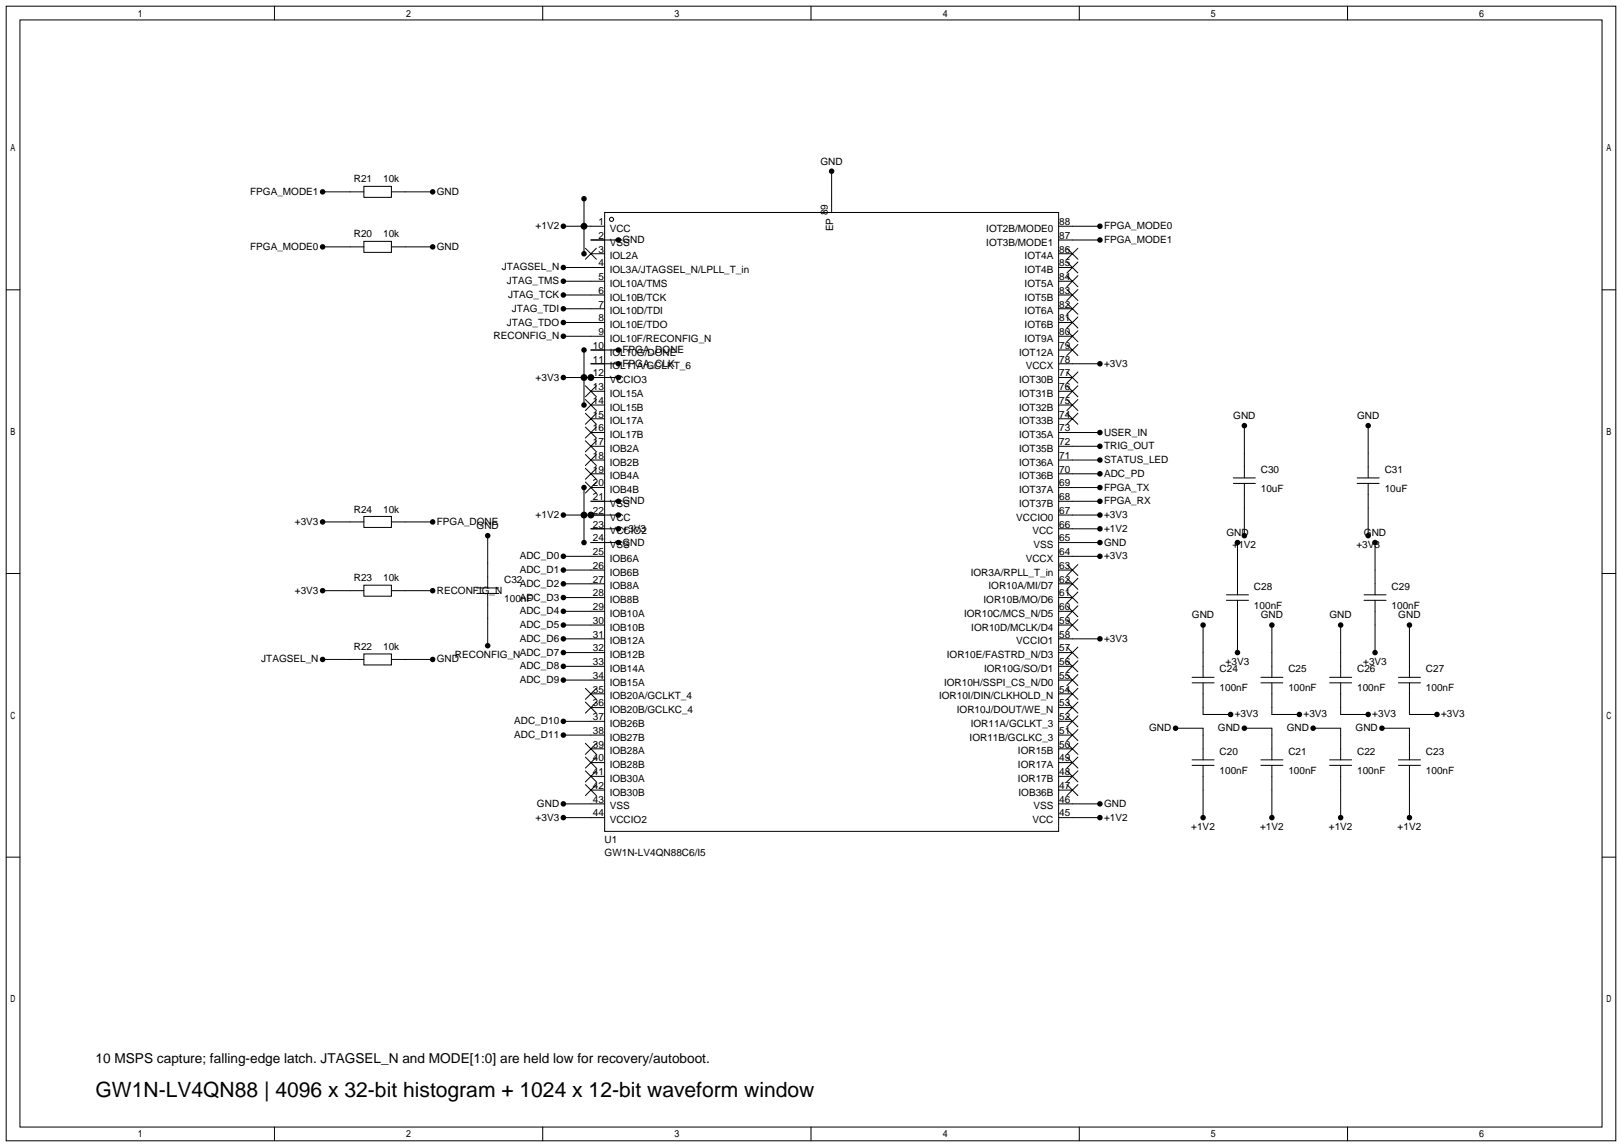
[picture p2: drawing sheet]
<svg xmlns="http://www.w3.org/2000/svg" width="299mm" height="212mm" viewBox="0 0 299 212" stroke-linecap="round" stroke-linejoin="round" font-family="sans-serif">
<g fill="none" stroke="#000" stroke-width=".18">
<path d="M1.1 1.1h297.2v209.6h-297.2zM3.7 3.7h292.1v204.5h-292.1zM50.7 1.1v2.6M100.2 1.1v2.6M149.7 1.1v2.6M199.3 1.1v2.6M248.8 1.1v2.6M59.6 35.4h7.6M67.2 34.4h5.1v2h-5.1zM72.3 35.4h7.6M107.8 36.7v10.2M111.6 39.2h83.9v114.3h-83.9z"/>
<path d="M153.5 31.6v7.6M1.1 53.5h2.6M59.6 45.6h7.6M67.2 44.6h5.1v2h-5.1zM72.3 45.6h7.6M104 41.8h7.6M104 49.4h7.6M104 51.9h7.6M104 54.5h7.6M104 57h7.6M104 59.6h7.6M108.1 45.8l2 2.1"/>
<path d="M109.1 44.3h5.1M109.1 46.9h2.5M110.1 45.8l-2 2.1M195.5 41.8h7.6M195.5 44.3h7.6M195.5 46.9h2.5M195.5 49.4h2.5M195.5 51.9h2.5M195.5 54.5h2.5M195.5 57h2.5M195.5 59.6h2.5M197 58.5l2 2.1"/>
<path d="M197 56l2 2M197 53.5l2 2M197 50.9l2 2.1M197 48.4l2 2M197 45.8l2 2.1M199 48.4l-2 2M199 50.9l-2 2.1M199 53.5l-2 2M199 56l-2 2M199 58.5l-2 2.1M199 45.8l-2 2.1M295.8 53.5h2.5"/>
<path d="M104 62.1h7.6M104 69.7h10.2M107.8 64.6v10.2M108.1 71.2l2 2.1M108.1 73.8l2 2M108.1 76.3l2 2.1M108.1 78.9l2 2M109.1 64.6h5.1M109.1 67.2h5.1M109.1 72.3h2.5M109.1 74.8h2.5M109.1 77.3h2.5"/>
<path d="M109.1 79.9h2.5M110.1 71.2l-2 2.1M110.1 73.8l-2 2M110.1 76.3l-2 2.1M110.1 78.9l-2 2M195.5 62.1h2.5M195.5 64.6h2.5M195.5 67.2h7.6M195.5 69.7h2.5M195.5 72.3h2.5M195.5 74.8h2.5M195.5 77.3h2.5"/>
<path d="M195.5 79.9h7.6M197 76.3l2 2.1M197 73.8l2 2M197 71.2l2 2.1M197 68.7l2 2M197 63.6l2 2.1M197 61.1l2 2M199 76.3l-2 2.1M199 73.8l-2 2M199 71.2l-2 2.1M199 68.7l-2 2M199 63.6l-2 2.1"/>
<path d="M199 61.1l-2 2M229.7 78.6v9.7M252.6 78.6v9.7M59.6 96.4h7.6M67.2 95.4h5.1v2h-5.1zM72.3 96.4h7.6M90 98.9v9.7M104 95.1h10.2M107.8 90v10.2M108.1 81.4l2 2M108.1 83.9l2 2.1M108.1 86.5l2 2"/>
<path d="M108.1 89l2 2.1M109.1 82.4h2.5M109.1 85h2.5M109.1 87.5h2.5M109.1 90h2.5M109.1 92.6h5.1M109.1 97.7h5.1M110.1 81.4l-2 2M110.1 83.9l-2 2.1M110.1 86.5l-2 2M110.1 89l-2 2.1M195.5 82.4h7.6"/>
<path d="M195.5 85h7.6M195.5 87.5h7.6M195.5 90h7.6M195.5 92.6h7.6M195.5 95.1h7.6M195.5 97.7h7.6M227.7 89.3h4.1M227.7 88.3h4.1M229.7 89.3v9.6M250.6 89.3h4M250.6 88.3h4M252.6 89.3v9.6"/>
<path d="M1.1 105.9h2.6M59.6 109.1h7.6M67.2 108.1h5.1v2h-5.1zM72.3 109.1h7.6M88 109.6h4.1M88 108.6h4.1M90 109.6v9.7M104 102.7h7.6M104 105.3h7.6M104 107.8h7.6M104 110.4h7.6M104 112.9h7.6"/>
<path d="M104 115.4h7.6M104 118h7.6M109.1 100.2h5.1M195.5 100.2h7.6M195.5 102.7h7.6M195.5 105.3h2.5M195.5 107.8h2.5M195.5 110.4h2.5M195.5 112.9h2.5M195.5 115.4h2.5M195.5 118h7.6M197 119.5l2 2"/>
<path d="M197 114.4l2 2.1M197 111.9l2 2M197 109.3l2 2.1M197 106.8l2 2M197 104.3l2 2M199 119.5l-2 2M199 114.4l-2 2.1M199 111.9l-2 2M199 109.3l-2 2.1M199 106.8l-2 2M199 104.3l-2 2M222.1 115.4v9.7"/>
<path d="M226.4 110.9h4.1M226.4 109.9h4.1M228.5 100.2v9.7M228.5 110.9v9.6M234.8 115.4v9.7M247.5 115.4v9.7M251.8 110.9h4.1M251.8 109.9h4.1M253.9 100.2v9.7M253.9 110.9v9.6M260.2 115.4v9.7M295.8 105.9h2.5"/>
<path d="M59.6 121.8h7.6M67.2 120.8h5.1v2h-5.1zM72.3 121.8h7.6M104 120.5h7.6M104 123.1h7.6M104 125.6h7.6M104 133.2h7.6M104 135.8h7.6M108.1 127.1l2 2.1M108.1 129.7l2 2M108.1 137.3l2 2M108.1 139.8l2 2.1"/>
<path d="M109.1 128.1h2.5M109.1 130.7h2.5M109.1 138.3h2.5M110.1 127.1l-2 2.1M110.1 129.7l-2 2M110.1 137.3l-2 2M110.1 139.8l-2 2.1M195.5 120.5h2.5M195.5 123.1h2.5M195.5 125.6h2.5M195.5 128.1h2.5M195.5 130.7h2.5"/>
<path d="M195.5 133.2h2.5M195.5 135.8h2.5M195.5 138.3h2.5M197 139.8l2 2.1M197 137.3l2 2M197 134.7l2 2.1M197 132.2l2 2M197 129.7l2 2M197 127.1l2 2.1M197 124.6l2 2M197 122l2 2.1M199 139.8l-2 2.1"/>
<path d="M199 137.3l-2 2M199 134.7l-2 2.1M199 132.2l-2 2M199 129.7l-2 2M199 127.1l-2 2.1M199 124.6l-2 2M199 122l-2 2.1M217 134.5h5.1v5.8M220.1 126.1h4.1M220.1 125.1h4.1M222.1 126.1v5.9h5.1M229.7 134.5h5.1v5.8"/>
<path d="M232.8 126.1h4.1M232.8 125.1h4.1M234.8 126.1v5.9h5.1M242.4 134.5h5.1v5.8M245.5 126.1h4.1M245.5 125.1h4.1M247.5 126.1v5.9h5.1M255.1 134.5h5.1v5.8M258.2 126.1h4.1M258.2 125.1h4.1M260.2 126.1v5.9h5.1M1.1 158.3h2.6"/>
<path d="M104 148.5h7.6M104 151h7.6M108.1 142.4l2 2M108.1 144.9l2 2M109.1 140.8h2.5M109.1 143.4h2.5M109.1 145.9h2.5M110.1 142.4l-2 2M110.1 144.9l-2 2M195.5 140.8h2.5M195.5 143.4h2.5M195.5 145.9h2.5"/>
<path d="M195.5 148.5h7.6M195.5 151h7.6M197 144.9l2 2M197 142.4l2 2M199 144.9l-2 2M199 142.4l-2 2M220.1 141.4h4.1M220.1 140.3h4.1M222.1 141.4v9.6M232.8 141.4h4.1M232.8 140.3h4.1M234.8 141.4v9.6"/>
<path d="M245.5 141.4h4.1M245.5 140.3h4.1M247.5 141.4v9.6M258.2 141.4h4.1M258.2 140.3h4.1M260.2 141.4v9.6M295.8 158.3h2.5M50.7 208.2v2.5M100.2 208.2v2.5M149.7 208.2v2.5M199.3 208.2v2.5M248.8 208.2v2.5"/>
<circle cx="112.9" cy="40.5" r=".38"/>
</g>
<g fill="#000">
<circle cx="59.6" cy="35.4" r=".51"/>
<circle cx="79.9" cy="35.4" r=".51"/>
<circle cx="107.8" cy="36.7" r=".51"/>
<circle cx="153.5" cy="31.6" r=".51"/>
<circle cx="59.6" cy="45.6" r=".51"/>
<circle cx="79.9" cy="45.6" r=".51"/>
<circle cx="104" cy="57" r=".51"/>
<circle cx="104" cy="51.9" r=".51"/>
<circle cx="104" cy="54.5" r=".51"/>
<circle cx="104" cy="41.8" r=".51"/>
<circle cx="104" cy="49.4" r=".51"/>
<circle cx="104" cy="59.6" r=".51"/>
<circle cx="107.8" cy="46.9" r=".51"/>
<circle cx="107.8" cy="41.8" r=".63"/>
<circle cx="114.2" cy="44.3" r=".51"/>
<circle cx="203.1" cy="44.3" r=".51"/>
<circle cx="203.1" cy="41.8" r=".51"/>
<circle cx="104" cy="69.7" r=".51"/>
<circle cx="104" cy="62.1" r=".51"/>
<circle cx="107.8" cy="64.6" r=".51"/>
<circle cx="107.8" cy="74.8" r=".51"/>
<circle cx="107.8" cy="69.7" r=".63"/>
<circle cx="109.1" cy="69.7" r=".63"/>
<circle cx="114.2" cy="69.7" r=".51"/>
<circle cx="114.2" cy="67.2" r=".51"/>
<circle cx="114.2" cy="64.6" r=".51"/>
<circle cx="203.1" cy="67.2" r=".51"/>
<circle cx="203.1" cy="79.9" r=".51"/>
<circle cx="229.7" cy="78.6" r=".51"/>
<circle cx="252.6" cy="78.6" r=".51"/>
<circle cx="59.6" cy="96.4" r=".51"/>
<circle cx="79.9" cy="96.4" r=".51"/>
<circle cx="90" cy="98.9" r=".51"/>
<circle cx="104" cy="95.1" r=".51"/>
<circle cx="107.8" cy="90" r=".51"/>
<circle cx="107.8" cy="95.1" r=".63"/>
<circle cx="109.1" cy="95.1" r=".63"/>
<circle cx="114.2" cy="92.6" r=".51"/>
<circle cx="114.2" cy="95.1" r=".51"/>
<circle cx="114.2" cy="97.7" r=".51"/>
<circle cx="203.1" cy="95.1" r=".51"/>
<circle cx="203.1" cy="92.6" r=".51"/>
<circle cx="203.1" cy="90" r=".51"/>
<circle cx="203.1" cy="82.4" r=".51"/>
<circle cx="203.1" cy="87.5" r=".51"/>
<circle cx="203.1" cy="85" r=".51"/>
<circle cx="203.1" cy="97.7" r=".51"/>
<circle cx="229.7" cy="98.9" r=".51"/>
<circle cx="252.6" cy="98.9" r=".51"/>
<circle cx="59.6" cy="109.1" r=".51"/>
<circle cx="79.9" cy="109.1" r=".51"/>
<circle cx="90" cy="119.3" r=".51"/>
<circle cx="104" cy="107.8" r=".51"/>
<circle cx="104" cy="105.3" r=".51"/>
<circle cx="104" cy="102.7" r=".51"/>
<circle cx="104" cy="115.4" r=".51"/>
<circle cx="104" cy="118" r=".51"/>
<circle cx="104" cy="112.9" r=".51"/>
<circle cx="104" cy="110.4" r=".51"/>
<circle cx="107.8" cy="100.2" r=".51"/>
<circle cx="114.2" cy="100.2" r=".51"/>
<circle cx="203.1" cy="102.7" r=".51"/>
<circle cx="203.1" cy="118" r=".51"/>
<circle cx="203.1" cy="100.2" r=".51"/>
<circle cx="222.1" cy="115.4" r=".51"/>
<circle cx="228.5" cy="100.2" r=".51"/>
<circle cx="234.8" cy="115.4" r=".51"/>
<circle cx="247.5" cy="115.4" r=".51"/>
<circle cx="253.9" cy="100.2" r=".51"/>
<circle cx="260.2" cy="115.4" r=".51"/>
<circle cx="59.6" cy="121.8" r=".51"/>
<circle cx="79.9" cy="121.8" r=".51"/>
<circle cx="104" cy="120.5" r=".51"/>
<circle cx="104" cy="125.6" r=".51"/>
<circle cx="104" cy="135.8" r=".51"/>
<circle cx="104" cy="133.2" r=".51"/>
<circle cx="104" cy="123.1" r=".51"/>
<circle cx="217" cy="134.5" r=".51"/>
<circle cx="227.2" cy="132" r=".51"/>
<circle cx="228.5" cy="120.5" r=".51"/>
<circle cx="229.7" cy="134.5" r=".51"/>
<circle cx="239.9" cy="132" r=".51"/>
<circle cx="242.4" cy="134.5" r=".51"/>
<circle cx="252.6" cy="132" r=".51"/>
<circle cx="253.9" cy="120.5" r=".51"/>
<circle cx="255.1" cy="134.5" r=".51"/>
<circle cx="265.3" cy="132" r=".51"/>
<circle cx="104" cy="151" r=".51"/>
<circle cx="104" cy="148.5" r=".51"/>
<circle cx="203.1" cy="148.5" r=".51"/>
<circle cx="203.1" cy="151" r=".51"/>
<circle cx="222.1" cy="151" r=".51"/>
<circle cx="234.8" cy="151" r=".51"/>
<circle cx="247.5" cy="151" r=".51"/>
<circle cx="260.2" cy="151" r=".51"/>
</g>
<text font-size="3.9" x="17.7" y="202.6">GW1N-LV4QN88 | 4096 x 32-bit histogram + 1024 x 12-bit waveform window</text>
<text font-size="2.5" x="17.7" y="196.2">10 MSPS capture; falling-edge latch. JTAGSEL_N and MODE[1:0] are held low for recovery/autoboot.</text>
<g font-size="1.8">
<text x="46.2" y="36">FPGA_MODE1</text>
<text x="65.3" y="33.7">R21</text>
<text x="70.7" y="33.7">10k</text>
<text x="80.6" y="36">GND</text>
<text x="151.5" y="30.4">GND</text>
<text x="110.5" y="41.6">1</text>
<text x="152.8" y="39.7" transform="rotate(-90 152.8 39.7)">89</text>
<text x="195.6" y="41.6">88</text>
<text x="46.2" y="46.1">FPGA_MODE0</text>
<text x="65.3" y="43.9">R20</text>
<text x="70.7" y="43.9">10k</text>
<text x="80.6" y="46.1">GND</text>
<text x="98.9" y="42.3">+1V2</text>
<text x="110.5" y="44.1">2</text>
<text x="110.5" y="46.6">3</text>
<text x="112.6" y="42.8">VCC</text>
<text x="112.6" y="45.4">VSS</text>
<text x="112.6" y="47.9">IOL2A</text>
<text x="114.9" y="44.9">GND</text>
<text x="153.8" y="42.7" transform="rotate(-90 153.8 42.7)">EP</text>
<text x="182.1" y="45.4">IOT3B/MODE1</text>
<text x="182.1" y="42.8">IOT2B/MODE0</text>
<text x="189.2" y="47.9">IOT4A</text>
<text x="195.6" y="46.6">86</text>
<text x="195.6" y="44.1">87</text>
<text x="203.8" y="44.9">FPGA_MODE1</text>
<text x="203.8" y="42.3">FPGA_MODE0</text>
<text x="92.7" y="50">JTAGSEL_N</text>
<text x="93.6" y="52.5">JTAG_TMS</text>
<text x="110.5" y="49.2">4</text>
<text x="110.5" y="51.7">5</text>
<text x="112.6" y="50.4">IOL3A/JTAGSEL_N/LPLL_T_in</text>
<text x="112.6" y="53">IOL10A/TMS</text>
<text x="189.2" y="53">IOT5A</text>
<text x="189.2" y="50.4">IOT4B</text>
<text x="195.6" y="51.7">84</text>
<text x="195.6" y="49.2">85</text>
<text x="93.8" y="55">JTAG_TCK</text>
<text x="94.5" y="57.6">JTAG_TDI</text>
<text x="110.5" y="54.3">6</text>
<text x="110.5" y="56.8">7</text>
<text x="110.5" y="59.3">8</text>
<text x="112.6" y="55.5">IOL10B/TCK</text>
<text x="112.6" y="58.1">IOL10D/TDI</text>
<text x="189.2" y="58.1">IOT6A</text>
<text x="189.2" y="55.5">IOT5B</text>
<text x="195.6" y="59.3">81</text>
<text x="195.6" y="56.8">82</text>
<text x="195.6" y="54.3">83</text>
<text x="91.1" y="62.7">RECONFIG_N</text>
<text x="93.6" y="60.1">JTAG_TDO</text>
<text x="109.5" y="64.4">10</text>
<text x="110.5" y="61.9">9</text>
<text x="112.6" y="60.6">IOL10E/TDO</text>
<text x="112.6" y="63.1">IOL10F/RECONFIG_N</text>
<text x="112.6" y="65.7">IOL10G/DONE</text>
<text x="114.9" y="65.2">FPGA_DONE</text>
<text x="188.1" y="65.7">IOT12A</text>
<text x="189.2" y="63.1">IOT9A</text>
<text x="189.2" y="60.6">IOT6B</text>
<text x="195.6" y="64.4">79</text>
<text x="195.6" y="61.9">80</text>
<text x="98.9" y="70.3">+3V3</text>
<text x="109.5" y="67">11</text>
<text x="109.5" y="69.5">12</text>
<text x="112.6" y="68.2">IOL11A/GCLKT_6</text>
<text x="112.6" y="70.8">VCCIO3</text>
<text x="114.9" y="67.7">FPGA_CLK</text>
<text x="188.1" y="70.8">IOT30B</text>
<text x="189.4" y="68.2">VCCX</text>
<text x="195.6" y="69.5">77</text>
<text x="195.6" y="67">78</text>
<text x="203.8" y="67.7">+3V3</text>
<text x="109.5" y="72">13</text>
<text x="109.5" y="74.6">14</text>
<text x="109.5" y="77.1">15</text>
<text x="112.6" y="73.3">IOL15A</text>
<text x="112.6" y="75.8">IOL15B</text>
<text x="188.1" y="75.8">IOT32B</text>
<text x="188.1" y="73.3">IOT31B</text>
<text x="195.6" y="77.1">74</text>
<text x="195.6" y="74.6">75</text>
<text x="195.6" y="72">76</text>
<text x="227.7" y="77.4">GND</text>
<text x="250.5" y="77.4">GND</text>
<text x="109.5" y="79.7">16</text>
<text x="109.5" y="82.2">17</text>
<text x="112.6" y="78.4">IOL17A</text>
<text x="112.6" y="80.9">IOL17B</text>
<text x="112.6" y="83.5">IOB2A</text>
<text x="188.1" y="83.5">IOT35B</text>
<text x="188.1" y="80.9">IOT35A</text>
<text x="188.1" y="78.4">IOT33B</text>
<text x="195.6" y="82.2">72</text>
<text x="195.6" y="79.7">73</text>
<text x="203.8" y="83">TRIG_OUT</text>
<text x="203.8" y="80.4">USER_IN</text>
<text x="109.5" y="84.7">18</text>
<text x="109.5" y="87.3">19</text>
<text x="109.5" y="89.8">20</text>
<text x="112.6" y="86">IOB2B</text>
<text x="112.6" y="88.5">IOB4A</text>
<text x="188.1" y="88.5">IOT36B</text>
<text x="188.1" y="86">IOT36A</text>
<text x="195.6" y="89.8">69</text>
<text x="195.6" y="87.3">70</text>
<text x="195.6" y="84.7">71</text>
<text x="203.8" y="88.1">ADC_PD</text>
<text x="203.8" y="85.5">STATUS_LED</text>
<text x="232.8" y="87.3">C30</text>
<text x="255.7" y="87.3">C31</text>
<text x="65.3" y="94.7">R24</text>
<text x="70.7" y="94.7">10k</text>
<text x="98.9" y="95.7">+1V2</text>
<text x="109.5" y="92.4">21</text>
<text x="109.5" y="94.9">22</text>
<text x="112.6" y="91.1">IOB4B</text>
<text x="112.6" y="93.6">VSS</text>
<text x="114.9" y="93.1">GND</text>
<text x="188.1" y="93.6">IOT37B</text>
<text x="188.1" y="91.1">IOT37A</text>
<text x="195.6" y="94.9">67</text>
<text x="195.6" y="92.4">68</text>
<text x="203.8" y="95.7">+3V3</text>
<text x="203.8" y="93.1">FPGA_RX</text>
<text x="203.8" y="90.6">FPGA_TX</text>
<text x="232.8" y="90.9">10uF</text>
<text x="255.7" y="90.9">10uF</text>
<text x="54.4" y="96.9">+3V3</text>
<text x="80.6" y="96.9">FPGA_DONE</text>
<text x="88" y="97.7">GND</text>
<text x="109.5" y="97.4">23</text>
<text x="109.5" y="100">24</text>
<text x="112.6" y="96.2">VCC</text>
<text x="112.6" y="98.7">VCCIO2</text>
<text x="112.6" y="101.2">VSS</text>
<text x="114.9" y="100.8">GND</text>
<text x="114.9" y="98.2">+3V3</text>
<text x="187.6" y="96.2">VCCIO0</text>
<text x="190.6" y="98.7">VCC</text>
<text x="190.8" y="101.2">VSS</text>
<text x="195.6" y="100">65</text>
<text x="195.6" y="97.4">66</text>
<text x="203.8" y="98.2">+1V2</text>
<text x="203.8" y="100.8">GND</text>
<text x="226.4" y="99">GND</text>
<text x="227.6" y="101.3">+1V2</text>
<text x="250.4" y="101.3">+3V3</text>
<text x="251.8" y="99">GND</text>
<text x="65.3" y="107.4">R23</text>
<text x="70.7" y="107.4">10k</text>
<text x="93.1" y="107.6">C32</text>
<text x="96" y="103.3">ADC_D0</text>
<text x="96" y="105.8">ADC_D1</text>
<text x="109.5" y="102.5">25</text>
<text x="109.5" y="105.1">26</text>
<text x="109.5" y="107.6">27</text>
<text x="112.6" y="103.8">IOB6A</text>
<text x="112.6" y="106.3">IOB6B</text>
<text x="179.2" y="106.3">IOR3A/RPLL_T_in</text>
<text x="189.4" y="103.8">VCCX</text>
<text x="195.6" y="107.6">62</text>
<text x="195.6" y="105.1">63</text>
<text x="195.6" y="102.5">64</text>
<text x="203.8" y="103.3">+3V3</text>
<text x="54.4" y="109.6">+3V3</text>
<text x="80.6" y="109.6">RECONFIG_N</text>
<text x="93.1" y="111.2">100nF</text>
<text x="96" y="108.4">ADC_D2</text>
<text x="96" y="110.9">ADC_D3</text>
<text x="96" y="113.5">ADC_D4</text>
<text x="109.5" y="110.1">28</text>
<text x="109.5" y="112.7">29</text>
<text x="112.6" y="108.9">IOB8A</text>
<text x="112.6" y="111.4">IOB8B</text>
<text x="112.6" y="113.9">IOB10A</text>
<text x="178" y="113.9">IOR10C/MCS_N/D5</text>
<text x="181.6" y="111.4">IOR10B/MO/D6</text>
<text x="182.5" y="108.9">IOR10A/MI/D7</text>
<text x="195.6" y="112.7">60</text>
<text x="195.6" y="110.1">61</text>
<text x="231.5" y="108.9">C28</text>
<text x="231.5" y="112.4">100nF</text>
<text x="256.9" y="108.9">C29</text>
<text x="256.9" y="112.4">100nF</text>
<text x="96" y="116">ADC_D5</text>
<text x="96" y="118.5">ADC_D6</text>
<text x="109.5" y="115.2">30</text>
<text x="109.5" y="117.8">31</text>
<text x="112.6" y="116.5">IOB10B</text>
<text x="112.6" y="119">IOB12A</text>
<text x="179.3" y="116.5">IOR10D/MCLK/D4</text>
<text x="187.6" y="119">VCCIO1</text>
<text x="195.6" y="117.8">58</text>
<text x="195.6" y="115.2">59</text>
<text x="203.8" y="118.5">+3V3</text>
<text x="220.1" y="114.2">GND</text>
<text x="232.8" y="114.2">GND</text>
<text x="245.5" y="114.2">GND</text>
<text x="258.2" y="114.2">GND</text>
<text x="48.2" y="122.3">JTAGSEL_N</text>
<text x="65.3" y="120.1">R22</text>
<text x="70.7" y="120.1">10k</text>
<text x="80.6" y="122.3">GND</text>
<text x="84" y="121.6">RECONFIG_N</text>
<text x="96" y="121.1">ADC_D7</text>
<text x="96" y="123.6">ADC_D8</text>
<text x="109.5" y="120.3">32</text>
<text x="109.5" y="122.8">33</text>
<text x="109.5" y="125.4">34</text>
<text x="112.6" y="121.6">IOB12B</text>
<text x="112.6" y="124.1">IOB14A</text>
<text x="174.8" y="121.6">IOR10E/FASTRD_N/D3</text>
<text x="181.7" y="124.1">IOR10G/SO/D1</text>
<text x="195.6" y="125.4">55</text>
<text x="195.6" y="122.8">56</text>
<text x="195.6" y="120.3">57</text>
<text x="225.2" y="124.1">C24</text>
<text x="226.3" y="122.9">+3V3</text>
<text x="237.9" y="124.1">C25</text>
<text x="250.6" y="124.1">C26</text>
<text x="251.7" y="122.9">+3V3</text>
<text x="263.3" y="124.1">C27</text>
<text x="96" y="126.2">ADC_D9</text>
<text x="109.5" y="127.9">35</text>
<text x="109.5" y="130.5">36</text>
<text x="112.6" y="126.6">IOB15A</text>
<text x="112.6" y="129.2">IOB20A/GCLKT_4</text>
<text x="112.6" y="131.7">IOB20B/GCLKC_4</text>
<text x="173.4" y="129.2">IOR10I/DIN/CLKHOLD_N</text>
<text x="174.3" y="126.6">IOR10H/SSPI_CS_N/D0</text>
<text x="176.7" y="131.7">IOR10J/DOUT/WE_N</text>
<text x="195.6" y="130.5">53</text>
<text x="195.6" y="127.9">54</text>
<text x="225.2" y="127.7">100nF</text>
<text x="237.9" y="127.7">100nF</text>
<text x="250.6" y="127.7">100nF</text>
<text x="263.3" y="127.7">100nF</text>
<text x="94.9" y="133.8">ADC_D10</text>
<text x="94.9" y="136.3">ADC_D11</text>
<text x="109.5" y="133">37</text>
<text x="109.5" y="135.5">38</text>
<text x="112.6" y="134.3">IOB26B</text>
<text x="112.6" y="136.8">IOB27B</text>
<text x="179" y="136.8">IOR11B/GCLKC_3</text>
<text x="179.2" y="134.3">IOR11A/GCLKT_3</text>
<text x="195.6" y="135.5">51</text>
<text x="195.6" y="133">52</text>
<text x="212.2" y="135">GND</text>
<text x="224.9" y="135">GND</text>
<text x="228" y="132.5">+3V3</text>
<text x="237.6" y="135">GND</text>
<text x="240.7" y="132.5">+3V3</text>
<text x="250.3" y="135">GND</text>
<text x="253.4" y="132.5">+3V3</text>
<text x="266.1" y="132.5">+3V3</text>
<text x="109.5" y="138.1">39</text>
<text x="109.5" y="140.6">40</text>
<text x="109.5" y="143.2">41</text>
<text x="112.6" y="139.3">IOB28A</text>
<text x="112.6" y="141.9">IOB28B</text>
<text x="187.9" y="141.9">IOR17A</text>
<text x="187.9" y="139.3">IOR15B</text>
<text x="195.6" y="143.2">48</text>
<text x="195.6" y="140.6">49</text>
<text x="195.6" y="138.1">50</text>
<text x="225.2" y="139.4">C20</text>
<text x="225.2" y="142.9">100nF</text>
<text x="237.9" y="139.4">C21</text>
<text x="237.9" y="142.9">100nF</text>
<text x="250.6" y="139.4">C22</text>
<text x="250.6" y="142.9">100nF</text>
<text x="263.3" y="139.4">C23</text>
<text x="263.3" y="142.9">100nF</text>
<text x="99.1" y="149">GND</text>
<text x="109.5" y="145.7">42</text>
<text x="109.5" y="148.2">43</text>
<text x="112.6" y="144.4">IOB30A</text>
<text x="112.6" y="147">IOB30B</text>
<text x="112.6" y="149.5">VSS</text>
<text x="187.9" y="144.4">IOR17B</text>
<text x="188" y="147">IOB36B</text>
<text x="190.8" y="149.5">VSS</text>
<text x="195.6" y="148.2">46</text>
<text x="195.6" y="145.7">47</text>
<text x="203.8" y="149">GND</text>
<text x="98.9" y="151.6">+3V3</text>
<text x="109.5" y="150.8">44</text>
<text x="111.6" y="155.6">U1</text>
<text x="112.6" y="152">VCCIO2</text>
<text x="190.6" y="152">VCC</text>
<text x="195.6" y="150.8">45</text>
<text x="203.8" y="151.6">+1V2</text>
<text x="219.9" y="153.3">+1V2</text>
<text x="232.6" y="153.3">+1V2</text>
<text x="245.3" y="153.3">+1V2</text>
<text x="258" y="153.3">+1V2</text>
<text x="111.6" y="158.2">GW1N-LV4QN88C6/I5</text>
</g>
</svg>
